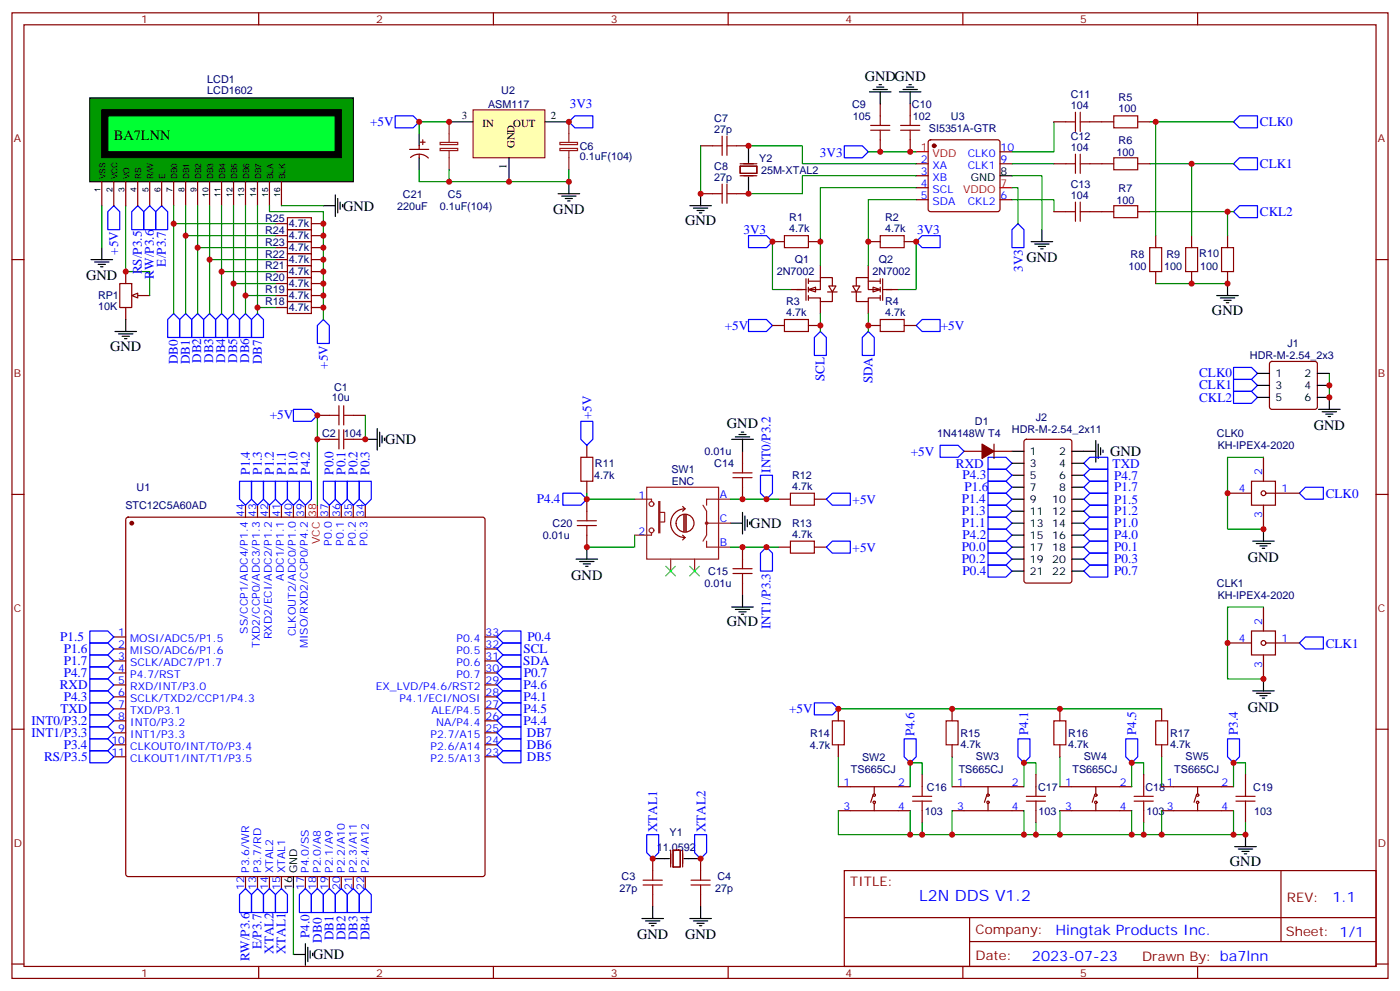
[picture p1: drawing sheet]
<svg xmlns="http://www.w3.org/2000/svg" width="412mm" height="292mm" viewBox="0 0 412 292" stroke-linecap="round" stroke-linejoin="round" font-family="sans-serif">
<g fill="none" stroke="#870000" stroke-width=".35">
<path d="M3.5 3.8h405.4v284.3h-405.4zM7.1 7.3h398.2v277.3h-398.2zM76.2 3.8v3.5M145.3 3.8v3.5M214.5 3.8v3.5M283.6 3.8v3.5M352.8 3.8v3.5M3.5 76.4h3.6M37 80v3.5M405.3 76.4h3.6M35.3 83.5h3.5v7.1h-3.5zM37 90.6v3.5"/>
<path d="M40.6 87h3.5M93.5 122.3h3.5M93.5 129.4h3.5M104.1 122.3h3.5M104.1 129.4h3.5M3.5 145.6h3.6M37.3 152.5l.4-.2h104.5l.5 .2 .2 .5v104.4l-.3 .5-.4 .2h-104.5l-.5-.2-.2-.5v-104.4zM72.3 148.8v3.5M75.8 148.8v3.5M79.4 148.8v3.5M82.9 148.8v3.5M86.4 148.8v3.5"/>
<path d="M90 148.8v3.5M97 148.8v3.5M100.5 148.8v3.5M104.1 148.8v3.5M107.6 148.8v3.5M405.3 145.6h3.6M33.5 187.6h3.5M33.5 191.1h3.5M33.5 194.6h3.5M33.5 198.2h3.5M142.9 187.6h3.5M142.9 191.1h3.5"/>
<path d="M142.9 194.6h3.5M142.9 198.2h3.5M3.5 214.7h3.6M33.5 201.7h3.5M33.5 205.2h3.5M33.5 208.7h3.5M33.5 212.3h3.5M33.5 215.8h3.5M33.5 219.3h3.5M142.9 201.7h3.5M142.9 205.2h3.5M142.9 208.7h3.5"/>
<path d="M142.9 212.3h3.5M142.9 215.8h3.5M142.9 219.3h3.5M405.3 214.7h3.6M33.5 222.8h3.5M142.9 222.8h3.5M72.3 258.1v3.6M75.8 258.1v3.6M79.4 258.1v3.6M82.9 258.1v3.6M90 258.1v3.6M93.5 258.1v3.6"/>
<path d="M97 258.1v3.6M100.5 258.1v3.6M104.1 258.1v3.6M107.6 258.1v3.6M192.3 252.8v3.6M197.6 250.4v4.9M198.3 250.4h2.1v4.9h-2.1zM201.1 250.4v4.9M206.4 252.8v3.6M248.7 256.4h156.6v28.2h-156.6zM377.3 256.4v20.9M192.3 263.4v3.5"/>
<path d="M206.4 263.4v3.5M248.7 270.2h156.5M285.6 277.3h119.6M285.6 270.2v14.1M3.5 283.9h3.6M76.2 284.6v3.5M145.3 284.6v3.5M214.5 284.6v3.5M283.6 284.6v3.5M352.8 284.6v3.5M405.3 283.9h3.6"/>
</g>
<circle cx="38.8" cy="154.1" r=".53" fill="#870000" stroke="#870000" stroke-width=".35"/>
<g fill="none" stroke="#000" stroke-width=".35">
<path d="M107.6 129.4h3.5M111.1 126.2v6.3M111.8 127.2v4.3M112.5 128.3v2.1M113.2 129v.7M86.4 258.1v3.6M192.3 252.8h4.9M201.4 252.8h5M90 277.9v6.3M90.7 278.9v4.3M91.4 280v2.1M189.1 270.5h6.3"/>
<path d="M190.1 271.2h4.3M191.2 271.9h2.1M191.9 272.6h.7M192.3 266.9v3.6M203.2 270.5h6.3M204.3 271.2h4.2M205.3 271.9h2.1M206 272.6h.7M206.4 266.9v3.6M86.4 281.1h3.6M92.1 280.7v.7"/>
</g>
<path d="M93.5 148.8v3.5" fill="none" stroke="#f00" stroke-width=".35"/>
<g fill="none" stroke="#a10000" stroke-width=".35">
<path d="M99.8 119.5v5.6M101.2 119.5v5.6M97 122.3h2.8M97 129.4h2.8M99.8 126.5v5.7M101.2 122.3h2.9M101.2 126.5v5.7M101.2 129.4h2.9M189.4 259.2h5.7M192.3 256.4v2.8M203.6 259.2h5.6M206.4 256.4v2.8"/>
<path d="M189.4 260.6h5.7M192.3 260.6v2.8M203.6 260.6h5.6M206.4 260.6v2.8"/>
</g>
<g fill="none" stroke="#00f" stroke-width=".35">
<path d="M86.4 120.5h5.3l1.8 1.8-1.8 1.8h-5.3zM26.5 199.9h5.2l1.8 1.8-1.8 1.7h-5.2zM26.5 207h5.2l1.8 1.7-1.8 1.8h-5.2zM146.4 219.3l1.8-1.7h5.3v3.5h-5.3zM146.4 215.8l1.8-1.8h5.3v3.6h-5.3zM146.4 222.8l1.8-1.7h5.3v3.5h-5.3zM190.5 245.8h3.5v5.3l-1.7 1.7-1.8-1.7zM79.4 261.7l1.7 1.7v5.3h-3.5v-5.3zM82.9 261.7l1.8 1.7v5.3h-3.6v-5.3zM93.5 261.7l1.7 1.7v5.3h-3.5v-5.3zM97 261.7l1.8 1.7v5.3h-3.6v-5.3zM100.5 261.7l1.8 1.7v5.3h-3.5v-5.3z"/>
<path d="M104.1 261.7l1.7 1.7v5.3h-3.5v-5.3zM107.6 261.7l1.8 1.7v5.3h-3.6v-5.3z"/>
</g>
<path d="M93.5 122.3v26.5M107.6 122.3v7.1" fill="none" stroke="#008700" stroke-width=".35"/>
<path d="M38.8 87l1.8-.7v1.4z" fill="#f0f0f0" stroke="#870000" stroke-width=".35"/>
<path d="M37 60.6v19.4h7.1v7" fill="none" stroke="#008700" stroke-width=".35"/>
<path d="M33.5 60.6l1.8 1.7v5.3h-3.6v-5.3zM38.8 62.3l1.8-1.7 1.7 1.7v5.3h-3.5zM47.6 60.6l1.8 1.7v5.3h-3.5v-5.3zM51.2 92.3l1.7 1.8v5.3h-3.5v-5.3zM54.7 92.3l1.7 1.8v5.3h-3.5v-5.3zM58.2 92.3l1.8 1.8v5.3h-3.6v-5.3zM61.7 92.3l1.8 1.8v5.3h-3.5v-5.3zM65.3 92.3l1.7 1.8v5.3h-3.5v-5.3zM68.8 92.3l1.8 1.8v5.3h-3.6v-5.3zM72.3 92.3l1.8 1.8v5.3h-3.5v-5.3zM75.8 92.3l1.8 1.8v5.3h-3.5v-5.3zM95.2 94.1l1.8 1.7v5.3h-3.5v-5.3z" fill="none" stroke="#00f" stroke-width=".35"/>
<path d="M98.8 57.4v6.3M99.5 58.5v4.2M100.2 59.5v2.1M26.8 76.4h6.4M27.9 77.2h4.2M28.9 77.9h2.1M29.6 78.6h.7M30 72.9v3.5M95.2 60.6h3.6M100.9 60.2v.7" fill="none" stroke="#000" stroke-width=".35"/>
<path d="M26.5 28.8h77.6v24.7h-77.6z" fill="#090" stroke="#000" stroke-width=".35"/>
<g fill="none" stroke="#870000" stroke-width=".35">
<path d="M30 53.5v7.1M33.5 53.5v7.1M37 53.5v7.1M40.6 53.5v7.1M44.1 53.5v7.1M47.6 53.5v7.1M51.2 53.5v7.1M54.7 53.5v7.1M58.2 53.5v7.1M61.7 53.5v7.1M65.3 53.5v7.1M68.8 53.5v7.1"/>
<path d="M72.3 53.5v7.1M75.8 53.5v7.1M79.4 53.5v7.1M82.9 53.5v7.1"/>
</g>
<path d="M30 32.3h70.5v14.2h-70.5z" fill="#000" stroke="#000" stroke-width=".35"/>
<path d="M31.7 34.1h67.1v10.6h-67.1z" fill="none" stroke="#000" stroke-width=".35"/>
<path d="M31.7 34.1h67.1v10.6h-67.1z" fill="#0f3" stroke="#000" stroke-width=".35"/>
<g fill="none" stroke="#00f" stroke-width=".35">
<path d="M42.3 62.3l1.8-1.7 1.8 1.7v5.3h-3.6zM70.6 141.7h3.5v5.3l-1.8 1.8-1.7-1.8zM74.1 141.7h3.5v5.3l-1.8 1.8-1.7-1.8zM77.6 141.7h3.5v5.3l-1.7 1.8-1.8-1.8zM81.1 141.7h3.6v5.3l-1.8 1.8-1.8-1.8zM84.7 141.7h3.5v5.3l-1.8 1.8-1.7-1.8zM98.8 141.7h3.5v5.3l-1.8 1.8-1.7-1.8zM26.5 185.8h5.2l1.8 1.8-1.8 1.7h-5.2zM26.5 189.3h5.2l1.8 1.8-1.8 1.8h-5.2zM26.5 192.9h5.2l1.8 1.7-1.8 1.8h-5.2zM146.4 198.2l1.8-1.8h5.3v3.5h-5.3zM146.4 194.6l1.8-1.7h5.3v3.5h-5.3z"/>
<path d="M146.4 191.1l1.8-1.8h5.3v3.6h-5.3zM146.4 187.6l1.8-1.8h5.3v3.5h-5.3zM26.5 210.5h5.2l1.8 1.8-1.8 1.7h-5.2zM26.5 214h5.2l1.8 1.8-1.8 1.8h-5.2z"/>
</g>
<path d="M30 60.6v12.3" fill="none" stroke="#008700" stroke-width=".35"/>
<path d="M33.9 97.6h6.3M34.9 98.3h4.3M36 99h2.1M36.7 99.7h.7M37 94.1v3.5" fill="none" stroke="#000" stroke-width=".35"/>
<path d="M139.3 32.3h21.2v14.2h-21.2z" fill="#ffffb0" stroke="#800000" stroke-width=".29"/>
<path d="M132.3 35.9h7M160.5 35.9h7.1M149.9 46.5v7M164.4 57h6.3M165.5 57.7h4.2M166.5 58.5h2.1M167.2 59.2h.7M167.6 53.5v3.5" fill="none" stroke="#000" stroke-width=".35"/>
<path d="M132.3 35.9v6M167.6 35.9v6M129.6 41.9h5.2v.7h-5.2zM129.6 43.7h5.2v.6h-5.2zM132.3 44.3v5.7M164.9 41.9h5.2v.7h-5.2zM164.9 43.7h5.2v.6h-5.2zM167.6 44.3v5.7" fill="none" stroke="#8c2424" stroke-width=".35"/>
<path d="M116.4 34.1h5.3l1.8 1.8-1.8 1.7h-5.3zM167.6 35.9l1.7-1.8h5.3v3.5h-5.3zM220.5 94.1h5.3l1.7 1.7-1.7 1.8h-5.3zM269.9 95.8l1.7-1.7h5.3v3.5h-5.3z" fill="none" stroke="#00f" stroke-width=".35"/>
<path d="M132.3 50v3.5h35.3v-3.5" fill="none" stroke="#008700" stroke-width=".35"/>
<g fill="#fff" stroke="#870000" stroke-width=".35">
<path d="M238.1 85.3l2.1-.7v1.4z"/>
<path d="M244.1 84.2h2.1l-1 1.8z"/>
</g>
<path d="M241.7 78.2v3.5M232.8 85.3h4.6M237.4 82.1v6.3M238.1 82.8h3.6M238.1 82.1v1.4M238.1 84.6v1.4M238.1 87v1.4M241.7 88.8v3.5M243.8 86h2.8M245.2 86v2.8h-3.5v-1.1h-3.6M245.2 84.2v-2.5h-3.5v3.6h-3.6" fill="none" stroke="#870000" stroke-width=".35"/>
<g fill="#fff" stroke="#870000" stroke-width=".35">
<path d="M257.2 84.6l2.1 .7-2.1 .7z"/>
<path d="M251.2 84.2h2.1l-1.1 1.8z"/>
</g>
<g fill="none" stroke="#870000" stroke-width=".35">
<path d="M259.3 30.6v3.5M268.1 30.6v3.5M310.4 35.9h3.6M321 35.9h7.1M335.1 35.9h3.6M120.6 44h5.7M120.9 46.4a3.8 3.8 0 0 1 5.3 .1M123.5 42.9v1.1M123.5 45.4v1.1M123.8 41.9h1.4M124.5 41.2v1.4M206.4 57h3.5"/>
<path d="M206.4 42.9h3.5M217 57h3.5M217 42.9h3.5M218 48.9h5v2.1h-5zM218 51.8h5M218 48.2h5M259.3 41.2v3.5M268.1 41.2v3.5M269.9 51.8h3.5M269.9 48.2h3.5M269.9 55.3h3.5M269.9 58.8h3.5"/>
<path d="M273.6 41.4l.5-.2h19.8l.5 .2 .2 .5v19.7l-.3 .5-.4 .2h-19.8l-.5-.2-.2-.5v-19.7zM294.6 48.2h3.5M294.6 58.8h3.5M294.6 44.7h3.5M310.4 48.2h3.6M321 48.2h7.1M335.1 48.2h3.6M81.1 80h3.6M81.1 76.4h3.6M81.1 72.9h3.6M81.1 69.4h3.6M81.1 65.9h3.6"/>
<path d="M91.7 80h3.5M91.7 76.4h3.5M91.7 72.9h3.5M91.7 69.4h3.5M91.7 65.9h3.5M227.5 71.2h3.6M238.1 71.2h3.6M255.8 78.2v3.5M255.8 71.2h3.5M266.3 71.2h3.6M310.4 62.3h3.6M321 62.3h7.1"/>
<path d="M335.1 62.3h3.6M340.4 69.4v3.5M340.4 80v3.5M351 69.4v3.5M351 80v3.5M361.6 69.4v3.5M361.6 80v3.5M81.1 90.6h3.6M81.1 87h3.6M81.1 83.5h3.6M91.7 90.6h3.5M91.7 87h3.5"/>
<path d="M91.7 83.5h3.5M227.5 95.8h3.6M238.1 95.8h3.6M250.8 86h2.8M252.2 86v2.8h3.6v-1.1h3.5M252.2 84.2v-2.5h3.6v3.6h3.5M255.8 82.8h3.5M255.8 88.8v3.5M255.8 95.8h3.5M259.3 82.1v1.4M259.3 84.6v1.4M259.3 87v1.4"/>
<path d="M260 82.1v6.3M260 85.3h4.6M266.3 95.8h3.6M374.2 106.6l.4-.2h12.7l.5 .2 .3 .5v12.7l-.3 .5-.5 .2h-12.7l-.4-.2-.3-.5v-12.7zM172.9 131.1v3.6M218.7 132.9v3.5M284 132.9h5.3M292.8 130.8v4.2M292.8 132.9h5.3M301.9 129.6l.4-.2h12.7l.7 .4v41.2l-.4 .6-13 .1-.6-.5-.1-41.1zM372.2 134.7v7M172.9 141.7v3.5"/>
<path d="M172.9 147v3.5M172.9 157.6v3.5M218.7 143.5v3.5M229.3 147h3.5M239.9 147h3.5M361.6 145.2h7.1M368.7 141.7h7v7.1h-7zM372.2 148.8v7M372.9 145.2h9.9M218.7 161.1v3.5M218.7 171.7v3.5M229.3 161.1h3.5"/>
<path d="M239.9 161.1h3.5M372.2 178.8v7M361.6 189.3h7.1M368.7 185.8h7v7.1h-7zM372.2 192.9v7M372.9 189.3h9.9M246.9 208.7v3.6M246.9 219.3v3.5M280.5 208.7v3.6M280.5 219.3v3.5M312.2 208.7v3.6M312.2 219.3v3.5"/>
<path d="M342.2 208.7v3.6M342.2 219.3v3.5M246.9 231.7h21.2M246.9 238.7h21.2M257.2 234.1l-.7 2.2M257.5 236.6v2.1M257.5 231.7v2.1M271.6 228.1v3.6M271.6 238.7v3.6M280.5 231.7h21.1M280.5 238.7h21.1M290.7 234.1l-.7 2.2"/>
<path d="M291 236.6v2.1M291 231.7v2.1M305.2 228.1v3.6M305.2 238.7v3.6M312.2 231.7h21.2M312.2 238.7h21.2M322.4 234.1l-.7 2.2M322.8 236.6v2.1M322.8 231.7v2.1M336.9 228.1v3.6M336.9 238.7v3.6M342.2 231.7h21.2"/>
<path d="M342.2 238.7h21.2M352.4 234.1l-.7 2.2M352.8 236.6v2.1M352.8 231.7v2.1M366.9 228.1v3.6M366.9 238.7v3.6"/>
<circle cx="372.2" cy="145.2" r=".71"/>
<circle cx="372.2" cy="189.3" r=".71"/>
<circle cx="257.5" cy="236.3" r=".35"/>
<circle cx="257.5" cy="234.1" r=".35"/>
<circle cx="291" cy="234.1" r=".35"/>
<circle cx="291" cy="236.3" r=".35"/>
<circle cx="322.8" cy="234.1" r=".35"/>
<circle cx="322.8" cy="236.3" r=".35"/>
<circle cx="352.8" cy="236.3" r=".35"/>
<circle cx="352.8" cy="234.1" r=".35"/>
</g>
<g fill="none" stroke="#00f" stroke-width=".35">
<path d="M365.1 34.1h5.3v3.5h-5.3l-1.7-1.7zM248.7 42.9h5.3l1.8 1.8-1.8 1.8h-5.3zM363.4 48.2l1.7-1.7h5.3v3.5h-5.3zM220.5 69.4h5.3l1.7 1.8-1.7 1.7h-5.3zM271.6 69.4h5.3v3.5h-5.3l-1.7-1.7zM299.9 65.9l1.7 1.7v5.3h-3.5v-5.3zM365.1 60.6h5.3v3.5h-5.3l-1.7-1.8zM241.7 97.6l1.7 1.8v5.3h-3.5v-5.3zM255.8 97.6l1.7 1.8v5.3h-3.5v-5.3zM363.4 115.3h5.3l1.7 1.7-1.7 1.8h-5.3zM363.4 108.2h5.3l1.7 1.8-1.7 1.7h-5.3zM363.4 111.7h5.3l1.7 1.8-1.7 1.8h-5.3z"/>
<path d="M171.1 124.1h3.5v5.3l-1.7 1.7-1.8-1.7zM224 139.9h3.5v5.3l-1.7 1.8-1.8-1.8zM276.9 131.1h5.3l1.8 1.8-1.8 1.8h-5.3zM291 134.7h5.3l1.8 1.7-1.8 1.8h-5.3zM291 138.2h5.3l1.8 1.7-1.8 1.8h-5.3zM319.3 136.4l1.7-1.7h5.3v3.5h-5.3zM319.3 139.9l1.7-1.7h5.3v3.5h-5.3zM88.2 141.7h3.5v5.3l-1.7 1.8-1.8-1.8zM95.2 141.7h3.6v5.3l-1.8 1.8-1.8-1.8zM102.3 141.7h3.5v5.3l-1.7 1.8-1.8-1.8zM105.8 141.7h3.6v5.3l-1.8 1.8-1.8-1.8zM165.8 145.2h5.3l1.8 1.8-1.8 1.8h-5.3z"/>
<path d="M243.4 147l1.8-1.8h5.3v3.6h-5.3zM291 159.3h5.3l1.8 1.8-1.8 1.8h-5.3zM291 148.8h5.3l1.8 1.7-1.8 1.8h-5.3zM291 152.3h5.3l1.8 1.8-1.8 1.7h-5.3zM291 155.8h5.3l1.8 1.8-1.8 1.7h-5.3zM291 145.2h5.3l1.8 1.8-1.8 1.8h-5.3zM291 141.7h5.3l1.8 1.8-1.8 1.7h-5.3zM319.3 150.5l1.7-1.7h5.3v3.5h-5.3zM319.3 157.6l1.7-1.8h5.3v3.5h-5.3zM319.3 154.1l1.7-1.8h5.3v3.5h-5.3zM319.3 147l1.7-1.8h5.3v3.6h-5.3zM319.3 143.5l1.7-1.8h5.3v3.5h-5.3z"/>
<path d="M382.8 145.2l1.7-1.7h5.3v3.5h-5.3zM224 162.9l1.8-1.8 1.7 1.8v5.3h-3.5zM243.4 161.1l1.8-1.8h5.3v3.6h-5.3zM291 162.9h5.3l1.8 1.7-1.8 1.8h-5.3zM291 166.4h5.3l1.8 1.8-1.8 1.7h-5.3zM319.3 161.1l1.7-1.8h5.3v3.6h-5.3zM319.3 164.6l1.7-1.7h5.3v3.5h-5.3zM319.3 168.2l1.7-1.8h5.3v3.5h-5.3zM26.5 196.4h5.2l1.8 1.8-1.8 1.7h-5.2zM148.2 199.9h5.3v3.5h-5.3l-1.8-1.7zM384.5 187.6h5.3v3.5h-5.3l-1.7-1.8zM26.5 217.6h5.2l1.8 1.7-1.8 1.8h-5.2z"/>
<path d="M26.5 203.4h5.2l1.8 1.8-1.8 1.8h-5.2zM146.4 205.2l1.8-1.8h5.3v3.6h-5.3zM146.4 212.3l1.8-1.8h5.3v3.5h-5.3zM148.2 207h5.3v3.5h-5.3l-1.8-1.8zM239.9 207h5.3l1.7 1.7-1.7 1.8h-5.3zM266.3 217.6h3.6v5.2l-1.8 1.8-1.8-1.8zM299.9 217.6h3.5v5.2l-1.8 1.8-1.7-1.8zM331.6 217.6h3.5v5.2l-1.7 1.8-1.8-1.8zM361.6 217.6h3.5v5.2l-1.7 1.8-1.8-1.8zM26.5 221.1h5.2l1.8 1.7-1.8 1.8h-5.2zM204.6 245.8h3.5v5.3l-1.7 1.7-1.8-1.7zM72.3 261.7l1.8 1.7v5.3h-3.5v-5.3z"/>
<path d="M75.8 261.7l1.8 1.7v5.3h-3.5v-5.3zM90 261.7l1.7 1.7v5.3h-3.5v-5.3z"/>
</g>
<g fill="none" stroke="#a10000" stroke-width=".35">
<path d="M256.5 38.3h5.6M256.5 36.9h5.6M259.3 34.1v2.8M259.3 38.3v2.9M265.3 38.3h5.6M265.3 36.9h5.6M268.1 34.1v2.8M268.1 38.3v2.9M314 35.9h2.8M316.8 33.1v5.6M318.2 35.9h2.8M318.2 33.1v5.6"/>
<path d="M328.1 34.1h7v3.5h-7zM209.9 57h2.8M209.9 42.9h2.8M212.7 40.1v5.7M212.7 54.2v5.7M214.1 40.1v5.7M214.1 54.2v5.7M214.1 57h2.9M214.1 42.9h2.9M314 48.2h2.8M316.8 45.4v5.6M316.8 59.5v5.7"/>
<path d="M318.2 45.4v5.6M318.2 59.5v5.7M318.2 48.2h2.8M328.1 46.5h7v3.5h-7zM84.7 78.2h7v3.5h-7zM84.7 74.7h7v3.5h-7zM84.7 71.2h7v3.5h-7zM84.7 67.6h7v3.6h-7zM84.7 64.1h7v3.5h-7zM231.1 69.4h7v3.5h-7zM259.3 69.4h7v3.5h-7zM314 62.3h2.8"/>
<path d="M318.2 62.3h2.8M328.1 60.6h7v3.5h-7zM338.7 72.9h3.5v7.1h-3.5zM349.2 72.9h3.6v7.1h-3.6zM359.8 72.9h3.6v7.1h-3.6zM84.7 88.8h7v3.5h-7zM84.7 85.3h7v3.5h-7zM84.7 81.7h7v3.6h-7zM231.1 94.1h7v3.5h-7zM259.3 94.1h7v3.5h-7zM171.1 134.7h3.5v7h-3.5zM215.9 139.2h5.6"/>
<path d="M218.7 136.4v2.8M170 154.8h5.7M170 153.4h5.7M172.9 150.5v2.9M172.9 154.8v2.8M215.9 140.7h5.6M218.7 140.7v2.8M232.8 145.2h7.1v3.6h-7.1zM232.8 159.3h7.1v3.6h-7.1zM215.9 168.9h5.6M215.9 167.5h5.6M218.7 164.6v2.9"/>
<path d="M218.7 168.9v2.8M245.2 212.3h3.5v7h-3.5zM278.7 212.3h3.5v7h-3.5zM310.4 212.3h3.6v7h-3.6zM340.4 212.3h3.6v7h-3.6zM268.8 234.5h5.7M268.8 235.9h5.7M271.6 231.7v2.8M271.6 235.9v2.8M302.3 234.5h5.7M302.3 235.9h5.7M305.2 231.7v2.8"/>
<path d="M305.2 235.9v2.8M334.1 234.5h5.6M334.1 235.9h5.6M336.9 231.7v2.8M336.9 235.9v2.8M364.1 234.5h5.6M364.1 235.9h5.6M366.9 231.7v2.8M366.9 235.9v2.8"/>
</g>
<g fill="none" stroke="#000" stroke-width=".35">
<path d="M123.5 39.4v3.5M256.1 27.1h6.4M257.2 26.4h4.2M258.2 25.6h2.1M258.9 24.9h.7M259.3 27.1v3.5M264.9 27.1h6.4M266 26.4h4.2M267.1 25.6h2.1M267.8 24.9h.7M268.1 27.1v3.5M123.5 46.5v3.5"/>
<path d="M206.4 57v3.6M220.5 42.9v5M220.5 52.1v4.9M294.6 51.8h3.5M203.2 60.6h6.3M204.3 61.3h4.2M205.3 62h2.1M206 62.7h.7M303.7 71.2h6.4M304.8 71.9h4.2M305.9 72.6h2.1M306.6 73.3h.7"/>
<path d="M306.9 67.6v3.6M358.4 87h6.4M359.5 87.7h4.2M360.5 88.4h2.2M361.2 89.1h.7M361.6 83.5v3.5M370.4 110h3.5M370.4 113.5h3.5M370.4 117h3.5M388.1 117h3.5v3.5M388.1 110h3.5M388.1 113.5h3.5"/>
<path d="M215.5 129.4h6.4M216.6 128.7h4.2M217.7 128h2.1M218.4 127.2h.7M218.7 129.4v3.5M298.1 132.9h3.5M298.1 136.4h3.5M298.1 139.9h3.5M315.7 132.9h7.1M315.7 136.4h3.6M315.7 139.9h3.6M322.8 129.7v6.4"/>
<path d="M323.5 130.8v4.2M324.2 131.8v2.1M324.9 132.5v.7M388.4 120.5h6.4M389.5 121.2h4.2M390.5 122h2.1M391.2 122.7h.7M215.2 154.1h3.5M218.7 150.9v6.3M219.4 151.9v4.3M220.1 153v2.1M220.8 153.7v.7"/>
<path d="M298.1 154.1h3.5M298.1 143.5h3.5M298.1 147h3.5M298.1 150.5h3.5M298.1 157.6h3.5M315.7 154.1h3.6M315.7 143.5h3.6M315.7 147h3.6M315.7 150.5h3.6M315.7 157.6h3.6M369 159.3h6.4M372.2 155.8v3.5"/>
<path d="M169.7 164.6h6.3M170.7 165.3h4.3M171.8 166.1h2.1M172.5 166.8h.7M172.9 161.1v3.5M215.5 178.8h6.4M216.6 179.5h4.2M218.7 175.2v3.6M298.1 164.6h3.5M298.1 161.1h3.5M298.1 168.2h3.5M315.7 164.6h3.6"/>
<path d="M315.7 161.1h3.6M315.7 168.2h3.6M370.1 160.1h4.2M371.1 160.8h2.1M371.8 161.5h.7M217.7 180.2h2.1M218.4 180.9h.7M372.2 199.9v3.5M369 203.4h6.4M370.1 204.2h4.2M371.1 204.9h2.1M371.8 205.6h.7"/>
<path d="M363.7 249.3h6.4M364.8 250h4.2M365.8 250.7h2.1M366.5 251.4h.7M366.9 245.8v3.5"/>
</g>
<g fill="#870000" stroke="#870000" stroke-width=".35">
<path d="M289.3 130.8l3.5 2.1-3.5 2.1z"/>
<circle cx="275.2" cy="42.9" r=".53"/>
</g>
<path d="M269.9 44.7h3.5M294.6 55.3h3.5" fill="none" stroke="#f00" stroke-width=".35"/>
<g fill="none" stroke="#008700" stroke-width=".35">
<path d="M132.3 35.9h-8.8v3.5M310.4 35.9v8.8h-12.3M338.7 35.9h24.7M340.4 35.9v33.5M123.5 50v3.5h8.8M206.4 42.9v14.1M220.5 42.9h15.9v5.3h33.5M255.8 44.7h14.1M269.9 51.8h-33.5v5.2h-15.9M269.9 55.3h-28.2v22.9M269.9 58.8h-14.1v19.4M298.1 58.8h12.3v3.5"/>
<path d="M298.1 55.3h1.8v10.6M298.1 51.8h8.8v15.8M298.1 48.2h12.3M338.7 48.2h24.7M351 48.2v21.2M51.2 60.6v31.7M51.2 65.9h29.9M54.7 60.6v31.7M54.7 69.4h26.4M58.2 60.6v31.7M58.2 72.9h22.9M61.7 60.6v31.7"/>
<path d="M61.7 76.4h19.4M65.3 60.6v31.7M65.3 80h15.8M68.8 60.6v31.7M72.3 60.6v31.7M75.8 60.6v31.7M79.4 60.6v1.7h15.8v31.8M82.9 60.6h12.3M227.5 71.2v14.1h5.3M269.9 71.2v14.1h-5.3M338.7 62.3h24.7M361.6 62.3v7.1"/>
<path d="M68.8 83.5h12.3M72.3 87h8.8M75.8 90.6h5.3M241.7 92.3v5.3M255.8 92.3v5.3M340.4 83.5h21.2M391.6 110v7M372.2 134.7h-10.6v21.1h10.6M172.9 145.2v1.8h14.1M187 157.6v3.5h-14.1M215.2 147h14.1M215.2 161.1h14.1"/>
<path d="M372.2 178.8h-10.6v21.1h10.6M246.9 208.7h95.3M246.9 238.7v7.1h120v-3.5M246.9 222.8v8.9M268.1 238.7v7.1M271.6 228.1v-3.5h-3.5v7.1M280.5 222.8v8.9M280.5 238.7v7.1M301.6 238.7v7.1M305.2 228.1v-3.5h-3.6v7.1M312.2 222.8v8.9M312.2 238.7v7.1"/>
<path d="M333.4 238.7v7.1M336.9 228.1v-3.5h-3.5v7.1M342.2 222.8v8.9M342.2 238.7v7.1M363.4 238.7v7.1M366.9 228.1v-3.5h-3.5v7.1M271.6 242.3v3.5M305.2 242.3v3.5M336.9 242.3v3.5M86.4 261.7v19.4"/>
</g>
<g fill="none" stroke="#8c2424" stroke-width=".35">
<path d="M187 147h4.9v.7M190.5 143.5h21.2v21.1h-21.2zM191.9 156.9v.7h-4.9M194 147.7h.4v9.2h-.4zM194.4 150.9h1.4v2.8h-1.4M207.1 148.8l1 1.7v7.1l-1 1.7M208.1 159.3v1.8h7.1M208.1 154.1h7.1M215.2 147h-7.1v1.8M197.6 164.6v3.6M204.6 164.6v3.6"/>
<circle cx="191.9" cy="156.2" r=".71"/>
<circle cx="191.9" cy="148.4" r=".71"/>
<circle cx="208.1" cy="154.1" r=".35"/>
</g>
<path d="M199.1 154.1a2.65 2.65 0 0 1 3.8-2.4 2.65 2.65 0 0 1 .6 4.4 2.65 2.65 0 0 1-4.3-1.3l-.1-.6M201.1 157.6l.7 .7M201.1 149.1l.7 .7M201.4 151.6v4.9M201.8 149.8a4.2 4.2 0 0 0-4.2 4.3 4.2 4.2 0 0 0 4.2 4.2M201.8 158.3l-.7 .7M201.8 151.6v4.9M201.8 149.8l-.7 .7M202.1 151.6v4.9" fill="none" stroke="#850000" stroke-width=".35"/>
<path d="M196.1 166.8l2.9 2.8M199 166.8l-2.9 2.8M203.2 166.8l2.8 2.8M206 166.8l-2.8 2.8" fill="none" stroke="#3c3" stroke-width=".35"/>
<g fill="#c00">
<circle cx="192.3" cy="252.8" r=".88"/>
<circle cx="37" cy="80" r=".88"/>
<circle cx="167.6" cy="35.9" r=".88"/>
<circle cx="132.3" cy="35.9" r=".88"/>
<circle cx="149.9" cy="53.5" r=".88"/>
<circle cx="167.6" cy="53.5" r=".88"/>
<circle cx="206.4" cy="57" r=".88"/>
<circle cx="220.5" cy="57" r=".88"/>
<circle cx="220.5" cy="42.9" r=".88"/>
<circle cx="206.4" cy="252.8" r=".88"/>
<circle cx="259.3" cy="44.7" r=".88"/>
<circle cx="268.1" cy="44.7" r=".88"/>
<circle cx="241.7" cy="95.8" r=".88"/>
<circle cx="255.8" cy="95.8" r=".88"/>
<circle cx="241.7" cy="71.2" r=".88"/>
<circle cx="255.8" cy="71.2" r=".88"/>
<circle cx="351" cy="83.5" r=".88"/>
<circle cx="361.6" cy="83.5" r=".88"/>
<circle cx="340.4" cy="35.9" r=".88"/>
<circle cx="351" cy="48.2" r=".88"/>
<circle cx="361.6" cy="62.3" r=".88"/>
<circle cx="391.6" cy="113.5" r=".88"/>
<circle cx="391.6" cy="117" r=".88"/>
<circle cx="312.2" cy="208.7" r=".88"/>
<circle cx="280.5" cy="208.7" r=".88"/>
<circle cx="246.9" cy="208.7" r=".88"/>
<circle cx="268.1" cy="224.6" r=".88"/>
<circle cx="301.6" cy="224.6" r=".88"/>
<circle cx="333.4" cy="224.6" r=".88"/>
<circle cx="363.4" cy="224.6" r=".88"/>
<circle cx="366.9" cy="245.8" r=".88"/>
<circle cx="363.4" cy="245.8" r=".88"/>
<circle cx="336.9" cy="245.8" r=".88"/>
<circle cx="342.2" cy="245.8" r=".88"/>
<circle cx="333.4" cy="245.8" r=".88"/>
<circle cx="312.2" cy="245.8" r=".88"/>
<circle cx="305.2" cy="245.8" r=".88"/>
<circle cx="301.6" cy="245.8" r=".88"/>
<circle cx="280.5" cy="245.8" r=".88"/>
<circle cx="271.6" cy="245.8" r=".88"/>
<circle cx="268.1" cy="245.8" r=".88"/>
<circle cx="172.9" cy="147" r=".88"/>
<circle cx="123.5" cy="35.9" r=".88"/>
<circle cx="132.3" cy="53.5" r=".88"/>
<circle cx="75.8" cy="90.6" r=".88"/>
<circle cx="72.3" cy="87" r=".88"/>
<circle cx="68.8" cy="83.5" r=".88"/>
<circle cx="65.3" cy="80" r=".88"/>
<circle cx="61.7" cy="76.4" r=".88"/>
<circle cx="58.2" cy="72.9" r=".88"/>
<circle cx="54.7" cy="69.4" r=".88"/>
<circle cx="51.2" cy="65.9" r=".88"/>
<circle cx="107.6" cy="129.4" r=".88"/>
<circle cx="93.5" cy="129.4" r=".88"/>
<circle cx="93.5" cy="122.3" r=".88"/>
<circle cx="95.3" cy="90.6" r=".88"/>
<circle cx="95.3" cy="87" r=".88"/>
<circle cx="95.3" cy="83.5" r=".88"/>
<circle cx="95.3" cy="80" r=".88"/>
<circle cx="95.3" cy="76.4" r=".88"/>
<circle cx="95.3" cy="72.9" r=".88"/>
<circle cx="95.3" cy="69.4" r=".88"/>
<circle cx="95.3" cy="65.9" r=".88"/>
<circle cx="372.2" cy="155.8" r=".88"/>
<circle cx="361.6" cy="145.2" r=".88"/>
<circle cx="372.2" cy="199.9" r=".88"/>
<circle cx="361.6" cy="189.3" r=".88"/>
<circle cx="269.9" cy="71.2" r=".88"/>
<circle cx="227.5" cy="71.2" r=".88"/>
<circle cx="172.9" cy="161.1" r=".88"/>
<circle cx="218.7" cy="147" r=".88"/>
<circle cx="225.8" cy="147" r=".88"/>
<circle cx="218.7" cy="161.1" r=".88"/>
<circle cx="225.8" cy="161.1" r=".88"/>
</g>
<text font-size="4.6" fill="#00f" x="270.8" y="265.4">L2N DDS V1.2</text>
<g font-size="4.2">
<text x="254.7" y="23.8">GNDGND</text>
<text x="33.5" y="41.2">BA7LNN</text>
<text x="101.1" y="62">GND</text>
<text x="163" y="63.1">GND</text>
<text x="201.8" y="66.2">GND</text>
<text x="302.3" y="77.2">GND</text>
<text x="25.4" y="82.5">GND</text>
<text x="357" y="92.7">GND</text>
<text x="32.5" y="103.3">GND</text>
<text x="113.4" y="130.8">GND</text>
<text x="214.1" y="126.2">GND</text>
<text x="387" y="126.6">GND</text>
<text x="327" y="134.3">GND</text>
<text x="221" y="155.5">GND</text>
<text x="367.6" y="165.4">GND</text>
<text x="168.3" y="170.7">GND</text>
<text x="214.1" y="184.4">GND</text>
<text x="367.6" y="209.5">GND</text>
<text x="362.3" y="255">GND</text>
<text x="187.7" y="276.6">GND</text>
<text x="201.8" y="276.6">GND</text>
<text x="92.3" y="282.5">GND</text>
</g>
<g font-size="4.2" fill="#00f">
<text x="392.5" y="265.6">1.1</text>
<text x="310.9" y="275.2">Hingtak Products Inc.</text>
<text x="304" y="283">2023-07-23</text>
</g>
<g font-size="3.9" fill="#00f">
<text x="167.9" y="31.9">3V3</text>
<text x="109" y="37.2">+5V</text>
<text x="371.1" y="37.2">CLK0</text>
<text x="241.5" y="46.1">3V3</text>
<text x="371.1" y="49.6">CLK1</text>
<text x="371.1" y="63.7">CKL2</text>
<text x="219" y="68.9">3V3</text>
<text x="270.2" y="68.9">3V3</text>
<text x="34.8" y="75.1" transform="rotate(-90 34.8 75.1)">+5V</text>
<text x="41.8" y="80.8" transform="rotate(-90 41.8 80.8)">RS/P3.5</text>
<text x="45.3" y="82" transform="rotate(-90 45.3 82)">RW/P3.6</text>
<text x="48.9" y="78.5" transform="rotate(-90 48.9 78.5)">E/P3.7</text>
<text x="301.3" y="80.1" transform="rotate(-90 301.3 80.1)">3V3</text>
<text x="213.5" y="97">+5V</text>
<text x="277.1" y="97.2">+5V</text>
<text x="52.4" y="107.2" transform="rotate(-90 52.4 107.2)">DB0</text>
<text x="55.9" y="107.2" transform="rotate(-90 55.9 107.2)">DB1</text>
<text x="59.3" y="106.9" transform="rotate(-90 59.3 106.9)">DB2</text>
<text x="62.8" y="106.9" transform="rotate(-90 62.8 106.9)">DB3</text>
<text x="66.4" y="106.9" transform="rotate(-90 66.4 106.9)">DB4</text>
<text x="69.9" y="106.9" transform="rotate(-90 69.9 106.9)">DB5</text>
<text x="73.4" y="106.9" transform="rotate(-90 73.4 106.9)">DB6</text>
<text x="77.1" y="107.2" transform="rotate(-90 77.1 107.2)">DB7</text>
<text x="96.5" y="108.6" transform="rotate(-90 96.5 108.6)">+5V</text>
<text x="242.9" y="112.3" transform="rotate(-90 242.9 112.3)">SCL</text>
<text x="257" y="112.9" transform="rotate(-90 257 112.9)">SDA</text>
<text x="353.2" y="111.1">CLK0</text>
<text x="353.2" y="118.3">CKL2</text>
<text x="353.2" y="114.7">CLK1</text>
<text x="79.5" y="123.5">+5V</text>
<text x="174.2" y="123.4" transform="rotate(-90 174.2 123.4)">+5V</text>
<text x="268.3" y="134.2">+5V</text>
<text x="281.6" y="137.7">RXD</text>
<text x="327.7" y="137.7">TXD</text>
<text x="73.6" y="139.8" transform="rotate(-90 73.6 139.8)">P1.4</text>
<text x="77.1" y="139.8" transform="rotate(-90 77.1 139.8)">P1.3</text>
<text x="80.6" y="139.8" transform="rotate(-90 80.6 139.8)">P1.2</text>
<text x="84.2" y="139.8" transform="rotate(-90 84.2 139.8)">P1.1</text>
<text x="87.7" y="139.8" transform="rotate(-90 87.7 139.8)">P1.0</text>
<text x="91.2" y="139.8" transform="rotate(-90 91.2 139.8)">P4.2</text>
<text x="98.3" y="139.8" transform="rotate(-90 98.3 139.8)">P0.0</text>
<text x="101.8" y="139.8" transform="rotate(-90 101.8 139.8)">P0.1</text>
<text x="105.3" y="139.8" transform="rotate(-90 105.3 139.8)">P0.2</text>
<text x="108.8" y="139.8" transform="rotate(-90 108.8 139.8)">P0.3</text>
<text x="227" y="139.2" transform="rotate(-90 227 139.2)">INT0/P3.2</text>
<text x="283.5" y="141.1">P4.3</text>
<text x="328.2" y="141.2">P4.7</text>
<text x="158.1" y="148.3">P4.4</text>
<text x="251.2" y="148.4">+5V</text>
<text x="283.4" y="148.3">P1.4</text>
<text x="284.1" y="144.7">P1.6</text>
<text x="328.2" y="144.7">P1.7</text>
<text x="328.2" y="148.3">P1.5</text>
<text x="390.5" y="146.6">CLK0</text>
<text x="283.4" y="151.8">P1.3</text>
<text x="283.4" y="155.3">P1.1</text>
<text x="328.2" y="151.8">P1.2</text>
<text x="328.2" y="155.3">P1.0</text>
<text x="283.5" y="158.7">P4.2</text>
<text x="328.2" y="158.8">P4.0</text>
<text x="251.2" y="162.5">+5V</text>
<text x="283.4" y="162.4">P0.0</text>
<text x="283.4" y="165.9">P0.2</text>
<text x="328.2" y="162.4">P0.1</text>
<text x="328.2" y="165.9">P0.3</text>
<text x="283.5" y="169.3">P0.4</text>
<text x="328.2" y="169.4">P0.7</text>
<text x="227" y="185.2" transform="rotate(-90 227 185.2)">INT1/P3.3</text>
<text x="17.8" y="188.9">P1.5</text>
<text x="155.3" y="188.8">P0.4</text>
<text x="390.5" y="190.7">CLK1</text>
<text x="18.8" y="192.4">P1.6</text>
<text x="18.8" y="195.9">P1.7</text>
<text x="154.1" y="195.9">SDA</text>
<text x="154.2" y="192.4">SCL</text>
<text x="17.6" y="202.9">RXD</text>
<text x="18.8" y="199.4">P4.7</text>
<text x="154.2" y="203">P4.6</text>
<text x="154.3" y="199.5">P0.7</text>
<text x="17.8" y="210">TXD</text>
<text x="18.8" y="206.4">P4.3</text>
<text x="154.2" y="206.5">P4.1</text>
<text x="232.4" y="209.9">+5V</text>
<text x="9.3" y="213.5">INT0/P3.2</text>
<text x="154.2" y="210">P4.5</text>
<text x="154.2" y="213.6">P4.4</text>
<text x="9.3" y="217">INT1/P3.3</text>
<text x="18.8" y="220.6">P3.4</text>
<text x="155.2" y="220.6">DB6</text>
<text x="155.2" y="217">DB7</text>
<text x="269.4" y="216.9" transform="rotate(-90 269.4 216.9)">P4.6</text>
<text x="302.9" y="216.5" transform="rotate(-90 302.9 216.5)">P4.1</text>
<text x="334.6" y="216.5" transform="rotate(-90 334.6 216.5)">P4.5</text>
<text x="364.6" y="216.5" transform="rotate(-90 364.6 216.5)">P3.4</text>
<text x="13" y="224.1">RS/P3.5</text>
<text x="155.2" y="224.1">DB5</text>
<text x="193.6" y="245.1" transform="rotate(-90 193.6 245.1)">XTAL1</text>
<text x="207.8" y="245.1" transform="rotate(-90 207.8 245.1)">XTAL2</text>
<text x="77.1" y="279.6" transform="rotate(-90 77.1 279.6)">E/P3.7</text>
<text x="80.5" y="280.8" transform="rotate(-90 80.5 280.8)">XTAL2</text>
<text x="84.1" y="281" transform="rotate(-90 84.1 281)">XTAL1</text>
<text x="91.2" y="276.2" transform="rotate(-90 91.2 276.2)">P4.0</text>
<text x="94.8" y="277.6" transform="rotate(-90 94.8 277.6)">DB0</text>
<text x="98.3" y="276.8" transform="rotate(-90 98.3 276.8)">DB1</text>
<text x="101.8" y="276.8" transform="rotate(-90 101.8 276.8)">DB2</text>
<text x="105.3" y="276.8" transform="rotate(-90 105.3 276.8)">DB3</text>
<text x="108.9" y="276.8" transform="rotate(-90 108.9 276.8)">DB4</text>
<text x="73.5" y="283.1" transform="rotate(-90 73.5 283.1)">RW/P3.6</text>
</g>
<g font-size="3.9" fill="#800">
<text x="250.5" y="260.9">TITLE:</text>
<text x="379.1" y="265.6">REV:</text>
<text x="287.4" y="275.1">Company:</text>
<text x="378.7" y="275.8">Sheet: 1/1</text>
<text x="287.4" y="282.8">Date:</text>
<text x="336.4" y="282.9">Drawn By: ba7lnn</text>
</g>
<g font-size="3.2" fill="#800">
<text x="41.6" y="6.8">1</text>
<text x="110.8" y="6.8">2</text>
<text x="179.9" y="6.8">3</text>
<text x="249.1" y="6.8">4</text>
<text x="318.2" y="6.8">5</text>
<text x="4.1" y="41.9">A</text>
<text x="405.9" y="41.9">A</text>
<text x="4.1" y="111">B</text>
<text x="405.9" y="111">B</text>
<text x="4.1" y="180.2">C</text>
<text x="405.9" y="180.2">C</text>
<text x="4.1" y="249.3">D</text>
<text x="405.9" y="249.3">D</text>
<text x="41.6" y="287.6">1</text>
<text x="110.8" y="287.6">2</text>
<text x="179.9" y="287.6">3</text>
<text x="249.1" y="287.6">4</text>
<text x="318.2" y="287.6">5</text>
</g>
<g font-size="3.2" fill="#000080">
<text x="61.1" y="27.8">LCD1602</text>
<text x="61.1" y="24.6">LCD1</text>
<text x="147.7" y="27.8">U2</text>
<text x="315.4" y="28.9">C11</text>
<text x="329.5" y="29.9">R5</text>
<text x="143.8" y="31.7">ASM117</text>
<text x="210.4" y="35.9">C7</text>
<text x="251" y="31.7">C9</text>
<text x="251.3" y="35.3">105</text>
<text x="268.6" y="31.7">C10</text>
<text x="268.9" y="35.3">102</text>
<text x="280.1" y="35.3">U3</text>
<text x="315.4" y="32">104</text>
<text x="329.5" y="33.1">100</text>
<text x="210.4" y="39.1">27p</text>
<text x="273.6" y="38.8">SI5351A-GTR</text>
<text x="315.4" y="41.2">C12</text>
<text x="170.8" y="47.3">0.1uF(104)</text>
<text x="170.8" y="44.1">C6</text>
<text x="223.7" y="47.6">Y2</text>
<text x="315.4" y="44.3">104</text>
<text x="328.9" y="45.9">100</text>
<text x="329.5" y="42.3">R6</text>
<text x="210.4" y="53.2">27p</text>
<text x="210.4" y="50">C8</text>
<text x="224.2" y="51.1">25M-XTAL2</text>
<text x="118.7" y="58.2">C21</text>
<text x="132" y="58.2">C5</text>
<text x="315.4" y="58.5">104</text>
<text x="315.4" y="55.3">C13</text>
<text x="328.9" y="60">100</text>
<text x="329.5" y="56.5">R7</text>
<text x="78.1" y="65.2">R25</text>
<text x="117" y="61.7">220uF</text>
<text x="129.5" y="61.7">0.1uF(104)</text>
<text x="232.5" y="65.1">R1</text>
<text x="260.7" y="65.1">R2</text>
<text x="78.1" y="68.8">R24</text>
<text x="85.1" y="70.5">4.7k</text>
<text x="85.1" y="67">4.7k</text>
<text x="232.5" y="68.3">4.7k</text>
<text x="260.7" y="68.3">4.7k</text>
<text x="78.1" y="75.8">R22</text>
<text x="78.1" y="72.3">R23</text>
<text x="85.1" y="77.6">4.7k</text>
<text x="85.1" y="74">4.7k</text>
<text x="234.2" y="77.6">Q1</text>
<text x="258.9" y="77.6">Q2</text>
<text x="333" y="75.8">R8</text>
<text x="343.6" y="75.8">R9</text>
<text x="353.3" y="75.8">R10</text>
<text x="78.1" y="82.9">R20</text>
<text x="78.1" y="79.4">R21</text>
<text x="85.1" y="81.1">4.7k</text>
<text x="228.8" y="81.1">2N7002</text>
<text x="257.1" y="81.1">2N7002</text>
<text x="332.4" y="79.4">100</text>
<text x="343" y="79.4">100</text>
<text x="353.6" y="79.4">100</text>
<text x="28.9" y="88.1">RP1</text>
<text x="78.1" y="89.9">R18</text>
<text x="78.1" y="86.4">R19</text>
<text x="85.1" y="84.6">4.7k</text>
<text x="85.1" y="88.2">4.7k</text>
<text x="231.6" y="89.8">R3</text>
<text x="260.7" y="89.9">R4</text>
<text x="28.9" y="91.4">10K</text>
<text x="85.1" y="91.7">4.7k</text>
<text x="231.6" y="93">4.7k</text>
<text x="260.7" y="93">4.7k</text>
<text x="368.2" y="105.8">HDR-M-2.54_2x3</text>
<text x="379.3" y="102.3">J1</text>
<text x="97.8" y="118.2">10u</text>
<text x="98.4" y="115.3">C1</text>
<text x="287.2" y="125.2">D1</text>
<text x="305.2" y="124.1">J2</text>
<text x="94.9" y="128.8">C2</text>
<text x="101.3" y="128.8">104</text>
<text x="276.1" y="128.7">1N4148W T4</text>
<text x="298.1" y="127.6">HDR-M-2.54_2x11</text>
<text x="358.5" y="128.7">CLK0</text>
<text x="175.3" y="137.6">R11</text>
<text x="207.5" y="134">0.01u</text>
<text x="210.4" y="137.5">C14</text>
<text x="358.7" y="132.3">KH-IPEX4-2020</text>
<text x="175" y="141.1">4.7k</text>
<text x="197.8" y="139.4">SW1</text>
<text x="197.9" y="142.8">ENC</text>
<text x="233.3" y="141">R12</text>
<text x="36.9" y="149.9">STC12C5A60AD</text>
<text x="40.2" y="144.6">U1</text>
<text x="233.3" y="144.2">4.7k</text>
<text x="162.8" y="155.2">C20</text>
<text x="233.3" y="155.1">R13</text>
<text x="159.9" y="158.7">0.01u</text>
<text x="233.3" y="158.3">4.7k</text>
<text x="207.5" y="172.8">0.01u</text>
<text x="208.6" y="169.3">C15</text>
<text x="358.5" y="172.8">CLK1</text>
<text x="358.7" y="176.4">KH-IPEX4-2020</text>
<text x="238.5" y="220.4">4.7k</text>
<text x="238.6" y="216.9">R14</text>
<text x="282.9" y="220.1">4.7k</text>
<text x="282.9" y="216.9">R15</text>
<text x="314.7" y="220.1">4.7k</text>
<text x="314.7" y="216.9">R16</text>
<text x="344.7" y="220.1">4.7k</text>
<text x="344.7" y="216.9">R17</text>
<text x="250.7" y="227.5">TS665CJ</text>
<text x="254" y="224">SW2</text>
<text x="282.4" y="227.5">TS665CJ</text>
<text x="287.5" y="223.9">SW3</text>
<text x="315.9" y="227.5">TS665CJ</text>
<text x="319.2" y="223.9">SW4</text>
<text x="345.9" y="227.5">TS665CJ</text>
<text x="349.2" y="223.9">SW5</text>
<text x="273.1" y="232.8">C16</text>
<text x="305.8" y="232.8">C17</text>
<text x="337.4" y="232.8">C18</text>
<text x="369.2" y="232.8">C19</text>
<text x="272.4" y="239.9">103</text>
<text x="305.9" y="239.9">103</text>
<text x="337.7" y="239.9">103</text>
<text x="369.4" y="239.9">103</text>
<text x="193.5" y="250.5">11.0592</text>
<text x="197.2" y="246.1">Y1</text>
<text x="182.5" y="262.8">27p</text>
<text x="183.1" y="259.3">C3</text>
<text x="210.7" y="262.8">27p</text>
<text x="211.3" y="259.3">C4</text>
</g>
<g font-size="3.2">
<text x="136" y="35.2">3</text>
<text x="162.3" y="35.2">2</text>
<text x="142.2" y="37.5">IN</text>
<text x="151.2" y="37.5">OUT</text>
<text x="151.5" y="43.6" transform="rotate(-90 151.5 43.6)">GND</text>
<text x="149.2" y="49.8" transform="rotate(-90 149.2 49.8)">1</text>
<text x="286" y="53.2">GND</text>
<text x="294.7" y="51.4">8</text>
<text x="375.7" y="111">1</text>
<text x="384.3" y="111">2</text>
<text x="375.7" y="114.5">3</text>
<text x="375.7" y="118.1">5</text>
<text x="384.3" y="114.5">4</text>
<text x="384.3" y="118.1">6</text>
<text x="303.4" y="133.9">1</text>
<text x="303.4" y="137.5">3</text>
<text x="312" y="133.9">2</text>
<text x="312" y="137.5">4</text>
<text x="303.4" y="141">5</text>
<text x="312" y="141">6</text>
<text x="303.4" y="144.5">7</text>
<text x="303.4" y="148.1">9</text>
<text x="309.9" y="148.1">10</text>
<text x="312" y="144.5">8</text>
<text x="303.4" y="151.6">11</text>
<text x="303.4" y="155.1">13</text>
<text x="309.9" y="151.6">12</text>
<text x="309.9" y="155.1">14</text>
<text x="303.4" y="158.6">15</text>
<text x="309.9" y="158.6">16</text>
<text x="303.4" y="162.2">17</text>
<text x="303.4" y="165.7">19</text>
<text x="309.9" y="162.2">18</text>
<text x="309.9" y="165.7">20</text>
<text x="303.4" y="169.2">21</text>
<text x="309.9" y="169.2">22</text>
<text x="87.5" y="257.1" transform="rotate(-90 87.5 257.1)">GND</text>
<text x="86.1" y="262" transform="rotate(-90 86.1 262)">16</text>
</g>
<g font-size="3.2" fill="#f00">
<text x="271.2" y="44.3">1</text>
<text x="274.7" y="46.1">VDD</text>
<text x="283.7" y="56.7">VDDO</text>
<text x="294.7" y="54.9">7</text>
<text x="93.1" y="152.1" transform="rotate(-90 93.1 152.1)">38</text>
<text x="94.2" y="160.2" transform="rotate(-90 94.2 160.2)">VCC</text>
</g>
<g font-size="3.2" fill="#00f">
<text x="271.2" y="47.9">2</text>
<text x="285.1" y="46.1">CLK0</text>
<text x="294.7" y="47.9">9</text>
<text x="294.7" y="44.3">10</text>
<text x="271.2" y="51.4">3</text>
<text x="274.7" y="49.6">XA</text>
<text x="274.7" y="53.2">XB</text>
<text x="285.1" y="49.6">CLK1</text>
<text x="271.2" y="54.9">4</text>
<text x="271.2" y="58.5">5</text>
<text x="274.7" y="56.7">SCL</text>
<text x="294.7" y="58.5">6</text>
<text x="274.7" y="60.2">SDA</text>
<text x="285.1" y="60.2">CKL2</text>
<text x="371.8" y="139.9" transform="rotate(-90 371.8 139.9)">2</text>
<text x="188.1" y="147">1</text>
<text x="212" y="146.6">A</text>
<text x="364.9" y="144.9">4</text>
<text x="377.5" y="144.9">1</text>
<text x="72" y="152.1" transform="rotate(-90 72 152.1)">44</text>
<text x="75.5" y="152.1" transform="rotate(-90 75.5 152.1)">43</text>
<text x="79" y="152.1" transform="rotate(-90 79 152.1)">42</text>
<text x="82.5" y="152.1" transform="rotate(-90 82.5 152.1)">41</text>
<text x="86.1" y="152.1" transform="rotate(-90 86.1 152.1)">40</text>
<text x="89.6" y="152.1" transform="rotate(-90 89.6 152.1)">39</text>
<text x="96.7" y="152.1" transform="rotate(-90 96.7 152.1)">37</text>
<text x="100.2" y="152.1" transform="rotate(-90 100.2 152.1)">36</text>
<text x="103.7" y="152.1" transform="rotate(-90 103.7 152.1)">35</text>
<text x="107.2" y="152.1" transform="rotate(-90 107.2 152.1)">34</text>
<text x="212" y="153.7">C</text>
<text x="371.8" y="152.5" transform="rotate(-90 371.8 152.5)">3</text>
<text x="97.7" y="160.7" transform="rotate(-90 97.7 160.7)">P0.0</text>
<text x="101.2" y="160.7" transform="rotate(-90 101.2 160.7)">P0.1</text>
<text x="104.8" y="160.7" transform="rotate(-90 104.8 160.7)">P0.2</text>
<text x="108.3" y="160.7" transform="rotate(-90 108.3 160.7)">P0.3</text>
<text x="188.1" y="157.6">2</text>
<text x="212" y="160.8">B</text>
<text x="83.6" y="171" transform="rotate(-90 83.6 171)">ADC1/P1.1</text>
<text x="371.8" y="184" transform="rotate(-90 371.8 184)">2</text>
<text x="34.8" y="187.2">1</text>
<text x="34.8" y="190.7">2</text>
<text x="38.3" y="189">MOSI/ADC5/P1.5</text>
<text x="73" y="186.6" transform="rotate(-90 73 186.6)">SS/CCP1/ADC4/P1.4</text>
<text x="76.6" y="190.8" transform="rotate(-90 76.6 190.8)">TXD2/CCP0/ADC3/P1.3</text>
<text x="80.1" y="188.3" transform="rotate(-90 80.1 188.3)">RXD2/ECI/ADC2/P1.2</text>
<text x="87.1" y="187.4" transform="rotate(-90 87.1 187.4)">CLKOUT2/ADC0/P1.0</text>
<text x="90.7" y="190.9" transform="rotate(-90 90.7 190.9)">MISO/RXD2/CCP0/P4.2</text>
<text x="134.5" y="189">P0.4</text>
<text x="143.1" y="190.7">32</text>
<text x="143.1" y="187.2">33</text>
<text x="364.9" y="189">4</text>
<text x="377.5" y="189">1</text>
<text x="34.8" y="194.3">3</text>
<text x="34.8" y="197.8">4</text>
<text x="38.3" y="192.5">MISO/ADC6/P1.6</text>
<text x="38.3" y="196">SCLK/ADC7/P1.7</text>
<text x="134.5" y="196">P0.6</text>
<text x="134.5" y="192.5">P0.5</text>
<text x="143.1" y="197.8">30</text>
<text x="143.1" y="194.3">31</text>
<text x="371.8" y="196.6" transform="rotate(-90 371.8 196.6)">3</text>
<text x="34.8" y="201.3">5</text>
<text x="38.3" y="199.6">P4.7/RST</text>
<text x="38.3" y="203.1">RXD/INT/P3.0</text>
<text x="110.7" y="203.1">EX_LVD/P4.6/RST2</text>
<text x="134.5" y="199.6">P0.7</text>
<text x="143.1" y="201.3">29</text>
<text x="34.8" y="204.9">6</text>
<text x="34.8" y="208.4">7</text>
<text x="38.3" y="206.6">SCLK/TXD2/CCP1/P4.3</text>
<text x="117.7" y="206.6">P4.1/ECI/NOSI</text>
<text x="143.1" y="208.4">27</text>
<text x="143.1" y="204.9">28</text>
<text x="34.8" y="211.9">8</text>
<text x="34.8" y="215.4">9</text>
<text x="38.3" y="210.1">TXD/P3.1</text>
<text x="38.3" y="213.7">INT0/P3.2</text>
<text x="127.1" y="210.1">ALE/P4.5</text>
<text x="128.5" y="213.7">NA/P4.4</text>
<text x="143.1" y="215.4">25</text>
<text x="143.1" y="211.9">26</text>
<text x="32.8" y="219">10</text>
<text x="38.3" y="217.2">INT1/P3.3</text>
<text x="38.3" y="220.7">CLKOUT0/INT/T0/P3.4</text>
<text x="126.8" y="220.7">P2.6/A14</text>
<text x="126.8" y="217.2">P2.7/A15</text>
<text x="143.1" y="219">24</text>
<text x="32.8" y="222.5">11</text>
<text x="38.3" y="224.3">CLKOUT1/INT/T1/P3.5</text>
<text x="126.8" y="224.3">P2.5/A13</text>
<text x="143.1" y="222.5">23</text>
<text x="248.5" y="231.3">1</text>
<text x="264.6" y="231.3">2</text>
<text x="282" y="231.3">1</text>
<text x="298.1" y="231.3">2</text>
<text x="313.7" y="231.3">1</text>
<text x="329.8" y="231.3">2</text>
<text x="343.7" y="231.3">1</text>
<text x="359.8" y="231.3">2</text>
<text x="248.5" y="238.4">3</text>
<text x="264.6" y="238.4">4</text>
<text x="282" y="238.4">3</text>
<text x="298.1" y="238.4">4</text>
<text x="313.7" y="238.4">3</text>
<text x="329.8" y="238.4">4</text>
<text x="343.7" y="238.4">3</text>
<text x="359.8" y="238.4">4</text>
<text x="73.4" y="257.1" transform="rotate(-90 73.4 257.1)">P3.6/WR</text>
<text x="76.9" y="257.1" transform="rotate(-90 76.9 257.1)">P3.7/RD</text>
<text x="80.4" y="257.1" transform="rotate(-90 80.4 257.1)">XTAL2</text>
<text x="84" y="257.1" transform="rotate(-90 84 257.1)">XTAL1</text>
<text x="91" y="257.1" transform="rotate(-90 91 257.1)">P4.0/SS</text>
<text x="94.5" y="257.1" transform="rotate(-90 94.5 257.1)">P2.0/A8</text>
<text x="98.1" y="257.1" transform="rotate(-90 98.1 257.1)">P2.1/A9</text>
<text x="101.6" y="257.1" transform="rotate(-90 101.6 257.1)">P2.2/A10</text>
<text x="105.1" y="257.1" transform="rotate(-90 105.1 257.1)">P2.3/A11</text>
<text x="108.7" y="257.1" transform="rotate(-90 108.7 257.1)">P2.4/A12</text>
<text x="72" y="262" transform="rotate(-90 72 262)">12</text>
<text x="75.5" y="262" transform="rotate(-90 75.5 262)">13</text>
<text x="79" y="262" transform="rotate(-90 79 262)">14</text>
<text x="82.5" y="262" transform="rotate(-90 82.5 262)">15</text>
<text x="89.6" y="262" transform="rotate(-90 89.6 262)">17</text>
<text x="93.1" y="262" transform="rotate(-90 93.1 262)">18</text>
<text x="96.7" y="262" transform="rotate(-90 96.7 262)">19</text>
<text x="100.2" y="262" transform="rotate(-90 100.2 262)">20</text>
<text x="103.7" y="262" transform="rotate(-90 103.7 262)">21</text>
<text x="107.2" y="262" transform="rotate(-90 107.2 262)">22</text>
</g>
<g font-size="2.5">
<text x="31" y="52.8" transform="rotate(-90 31 52.8)">VSS</text>
<text x="34.6" y="52.8" transform="rotate(-90 34.6 52.8)">VCC</text>
<text x="38.1" y="52.8" transform="rotate(-90 38.1 52.8)">VO</text>
<text x="41.6" y="52.8" transform="rotate(-90 41.6 52.8)">RS</text>
<text x="45.2" y="52.8" transform="rotate(-90 45.2 52.8)">R/W</text>
<text x="48.7" y="52.8" transform="rotate(-90 48.7 52.8)">E</text>
<text x="52.2" y="52.8" transform="rotate(-90 52.2 52.8)">DB0</text>
<text x="55.7" y="52.8" transform="rotate(-90 55.7 52.8)">DB1</text>
<text x="59.3" y="52.8" transform="rotate(-90 59.3 52.8)">DB2</text>
<text x="62.8" y="52.8" transform="rotate(-90 62.8 52.8)">DB3</text>
<text x="66.3" y="52.8" transform="rotate(-90 66.3 52.8)">DB4</text>
<text x="69.8" y="52.8" transform="rotate(-90 69.8 52.8)">DB5</text>
<text x="73.4" y="52.8" transform="rotate(-90 73.4 52.8)">DB6</text>
<text x="76.9" y="52.8" transform="rotate(-90 76.9 52.8)">DB7</text>
<text x="80.4" y="52.8" transform="rotate(-90 80.4 52.8)">BLA</text>
<text x="84" y="52.8" transform="rotate(-90 84 52.8)">BLK</text>
<text x="29.6" y="56.7" transform="rotate(-90 29.6 56.7)">1</text>
<text x="33.2" y="56.7" transform="rotate(-90 33.2 56.7)">2</text>
<text x="36.7" y="56.7" transform="rotate(-90 36.7 56.7)">3</text>
<text x="40.2" y="56.7" transform="rotate(-90 40.2 56.7)">4</text>
<text x="43.7" y="56.7" transform="rotate(-90 43.7 56.7)">5</text>
<text x="47.3" y="56.7" transform="rotate(-90 47.3 56.7)">6</text>
<text x="50.8" y="56.7" transform="rotate(-90 50.8 56.7)">7</text>
<text x="54.3" y="56.7" transform="rotate(-90 54.3 56.7)">8</text>
<text x="57.9" y="56.7" transform="rotate(-90 57.9 56.7)">9</text>
<text x="61.4" y="58" transform="rotate(-90 61.4 58)">10</text>
<text x="64.9" y="58" transform="rotate(-90 64.9 58)">11</text>
<text x="68.4" y="58" transform="rotate(-90 68.4 58)">12</text>
<text x="72" y="58" transform="rotate(-90 72 58)">13</text>
<text x="75.5" y="58" transform="rotate(-90 75.5 58)">14</text>
<text x="79" y="58" transform="rotate(-90 79 58)">15</text>
<text x="82.5" y="58" transform="rotate(-90 82.5 58)">16</text>
</g>
</svg>
